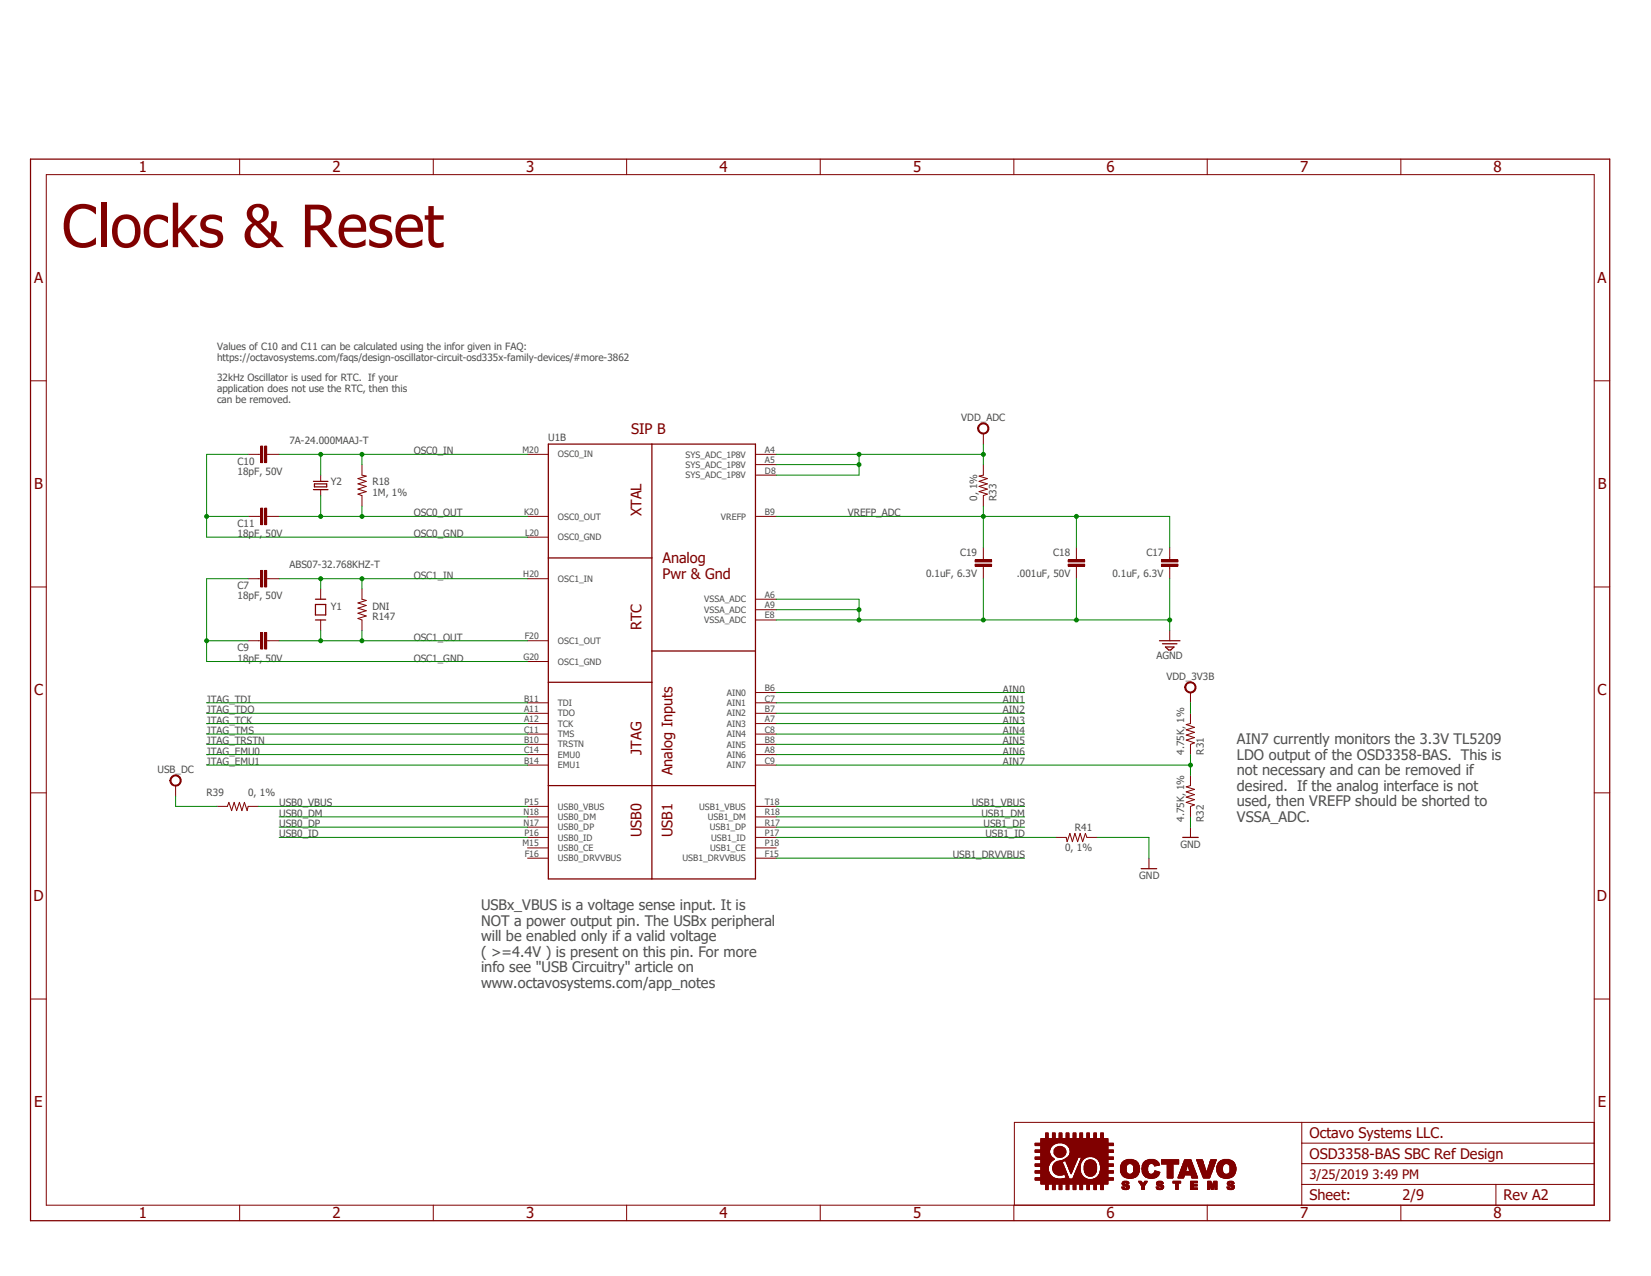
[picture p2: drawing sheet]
<svg xmlns="http://www.w3.org/2000/svg" width="279mm" height="216mm" viewBox="0 0 279 216" stroke-linecap="round" stroke-linejoin="round" font-family="sans-serif">
<g fill="none" stroke="#800000" stroke-width=".17">
<path d="M42 76.9h2.1M44.1 75.5h.3v2.8h-.3zM44.8 75.5h.3v2.8h-.3zM45.1 76.9h2.1M61.3 78.6v1.8l.7 .2-1.4 .4 1.4 .4-1.4 .5 1.4 .4-1.4 .5 1.4 .4-1.4 .4 .7 .3v1.7M166.4 78.6v1.8l-.7 .2 1.4 .4-1.4 .4 1.4 .5-1.4 .4 1.4 .5-1.4 .4 1.4 .4-.7 .3v1.7M42 97.9h2.1M42 87.4h2.1M44.1 96.5h.3v2.8h-.3zM44.1 86h.3v2.8h-.3zM44.8 96.5h.3v2.8h-.3zM44.8 86h.3v2.8h-.3z"/>
<path d="M45.1 97.9h2.1M45.1 87.4h2.1M54.3 80.4v1M54.3 82.8v1.1M61.3 99.7v1.7l.7 .2-1.4 .4 1.4 .4-1.4 .5 1.4 .4-1.4 .5 1.4 .4-1.4 .4 .7 .3v1.8M165 94.7h2.8v.4h-2.8zM165 95.5h2.8v.3h-2.8zM166.4 92.6v2.1M166.4 95.8v2.1M180.8 94.7h2.8v.4h-2.8zM180.8 95.5h2.8v.3h-2.8zM182.2 92.6v2.1"/>
<path d="M182.2 95.8v2.1M196.6 94.7h2.7v.4h-2.7zM196.6 95.5h2.7v.3h-2.7zM198 92.6v2.1M198 95.8v2.1M42 108.4h2.1M44.1 107h.3v2.8h-.3zM44.8 107h.3v2.8h-.3zM45.1 108.4h2.1M198 106.7v1.7M201.5 131.2v1.7l-.8 .2 1.4 .5-1.4 .4 1.4 .5-1.4 .4 1.4 .4-1.4 .5 1.4 .4-.6 .2v1.8M201.5 120.7v1.7l-.8 .2 1.4 .5-1.4 .4 1.4 .4-1.4 .5 1.4 .4-1.4 .4 1.4 .5-.6 .2v1.8"/>
<path d="M201.5 140v1.7"/>
</g>
<path d="M53 81.4h2.5M53 82.8h2.5M53.2 81.9h2.1v.5h-2.1zM196.2 108.4h3.5M196.7 108.9h2.5M197.2 109.5h1.5l-.6 .5h-.3zM200.2 141.7h2.6" fill="none" stroke="#800000" stroke-width=".21"/>
<g fill="none" stroke="#800000" stroke-width=".34">
<path d="M44.3 75.5v2.8M45 75.5v2.8M44.3 86v2.8M44.3 96.5v2.8M45 86v2.8M45 96.5v2.8M165 94.9h2.8M165 95.6h2.8M180.8 94.9h2.8M180.8 95.6h2.8M196.6 94.9h2.7M196.6 95.6h2.7"/>
<path d="M44.3 107v2.8M45 107v2.8"/>
</g>
<path d="M200.8 115.6a.96 .96 0 0 1 1.5 .3 .96 .96 0 0 1-.6 1.3 .96 .96 0 0 1-1.2-.9h.2a.79 .79 0 0 1 1-.8 .79 .79 0 0 1 .3 1.3 .79 .79 0 0 1-1.3-.2v-.3h-.2l.1-.4z" fill-rule="evenodd" fill="#800000"/>
<path d="M200.8 115.6a.96 .96 0 0 1 1.5 .3 .96 .96 0 0 1-.6 1.3 .96 .96 0 0 1-1.2-.9h.2a.79 .79 0 0 1 1-.8 .79 .79 0 0 1 .3 1.3 .79 .79 0 0 1-1.3-.2v-.3h-.2l.1-.4zM201.5 117.2v1.7" fill="none" stroke="#800000" stroke-width=".17"/>
<path d="M165.8 71.8a.96 .96 0 0 1 1.5 .3 .96 .96 0 0 1-.7 1.4 .96 .96 0 0 1-1.2-1h.2a.79 .79 0 0 1 1.1-.8 .79 .79 0 0 1 .3 1.3 .79 .79 0 0 1-1.3-.2l-.1-.3h-.2l.1-.4z" fill-rule="evenodd" fill="#800000"/>
<path d="M165.8 71.8a.96 .96 0 0 1 1.5 .3 .96 .96 0 0 1-.7 1.4 .96 .96 0 0 1-1.2-1h.2a.79 .79 0 0 1 1.1-.8 .79 .79 0 0 1 .3 1.3 .79 .79 0 0 1-1.3-.2l-.1-.3h-.2l.1-.4zM166.4 73.4v1.7M36.7 136.4h1.8l.2-.6 .5 1.4 .4-1.4 .4 1.4 .5-1.4 .4 1.4 .5-1.4 .4 1.4 .2-.8h1.7" fill="none" stroke="#800000" stroke-width=".17"/>
<path d="M29.1 131.4a.96 .96 0 0 1 1.5 .3 .96 .96 0 0 1-.7 1.3 .96 .96 0 0 1-1.2-.9h.2a.79 .79 0 0 1 1-.8 .79 .79 0 0 1 .4 1.2 .79 .79 0 0 1-1.3-.1l-.1-.3h-.2l.1-.4z" fill-rule="evenodd" fill="#800000"/>
<g fill="none" stroke="#800000" stroke-width=".17">
<path d="M7.8 29.5h262v174.4h-262zM40.6 26.9v2.6M73.3 26.9v2.6M106 26.9v2.6M138.8 26.9v2.6M171.6 26.9v2.6M204.3 26.9v2.6M237.1 26.9v2.6M5.2 64.4h2.6M89.3 76.9h3.5M127.8 76.9h3.6M127.8 78.6h3.6"/>
<path d="M269.8 64.4h2.6M5.2 99.3h2.6M54.3 99.7v1.7M89.3 87.4h3.5M89.3 90.9h3.5M89.3 97.9h3.5M127.8 87.4h3.6M127.8 80.4h3.6M269.8 99.3h2.6M54.3 104.9v1.8M89.3 118.9h3.5M89.3 111.9h3.5"/>
<path d="M89.3 108.4h3.5M127.8 117.2h3.6M127.8 118.9h3.6M127.8 101.4h3.6M127.8 103.2h3.6M127.8 104.9h3.6M5.2 134.2h2.6M29.1 131.4a.96 .96 0 0 1 1.5 .3 .96 .96 0 0 1-.7 1.3 .96 .96 0 0 1-1.2-.9h.2a.79 .79 0 0 1 1-.8 .79 .79 0 0 1 .4 1.2 .79 .79 0 0 1-1.3-.1l-.1-.3h-.2l.1-.4zM29.7 132.9v1.8M89.3 120.7h3.5M89.3 122.4h3.5M89.3 124.2h3.5"/>
<path d="M89.3 125.9h3.5M89.3 127.7h3.5M89.3 129.5h3.5M89.3 138.2h3.5M89.3 140h3.5M89.3 136.4h3.5M127.8 120.7h3.6M127.8 122.4h3.6M127.8 124.2h3.6M127.8 125.9h3.6M127.8 127.7h3.6M127.8 129.5h3.6"/>
<path d="M127.8 138.2h3.6M127.8 140h3.6M127.8 136.4h3.6M269.8 134.2h2.6M89.3 141.7h3.5M89.3 143.5h3.5M89.3 145.2h3.5M127.8 141.7h3.6M127.8 143.5h3.6M127.8 145.2h3.6M178.7 141.7h1.7l.2 .7 .5-1.4 .4 1.4 .4-1.4 .5 1.4 .4-1.4 .4 1.4 .5-1.4 .2 .7h1.8M194.4 145.2v1.8"/>
<path d="M5.2 169h2.6M269.8 169h2.6M175.2 193.4h3.8M175.2 199.7h13.2M175.2 199.6h13.2M175.2 199.6h9.2M175.2 199.5h8.9M175.2 199.5h8.8M175.2 199.4h3.8M175.2 199.4h3.4M175.2 199.3h3.4M175.2 199.3h3.2"/>
<path d="M175.2 198.5h2.4M175.2 198.4h2.4M175.2 198.4h2.3M175.2 198.3h2.3M175.2 198.2h2.3M175.2 198.1h2.3M175.2 197.4h2.3M175.2 197.3h2.3M175.2 197.2h2.3M175.2 197.1h2.3M175.2 197h2.4M175.2 196.9h2.4"/>
<path d="M175.2 196.2h3.2M175.2 196.1h3.3M175.2 196.1h3.2M175.2 196h3.2M175.2 196h3.1M175.2 195.9h3M175.2 195.9h2.9M175.2 195.8h2.9M175.2 195.8h2.8M175.2 195.7h2.8M175.2 195h2.4M175.2 194.9h2.4"/>
<path d="M175.2 194.8h2.4M175.2 194.7h2.4M175.2 194.6h2.4M175.2 194.6h2.5M175.2 193.8h2.9M175.2 193.8h3M175.2 193.7h3M175.2 193.7h3.1M175.2 193.6h3.2M175.2 193.5h3.3M175.2 193.5h3.5M175.2 193.5h3.6"/>
<path d="M176.1 196.9h1.5M176.1 200h11.4M176.1 199.9h11.4M176.1 199.8h11.4M176.1 199.7h11.4M176.1 199.2h2.2M176.1 199.2h2.1M176.1 199.1h2M176.1 199.1h1.9M176.1 199h1.9M176.1 199h1.8M176.1 198.9h1.8"/>
<path d="M176.1 198.9h1.7M176.1 198.8h1.7M176.1 198.7h1.6M176.1 198.6h1.6M176.1 198.6h1.5M176.1 198.5h1.5M176.1 198h1.3M176.1 197.9h1.3M176.1 197.8h1.3M176.1 197.7h1.3M176.1 197.6h1.3M176.1 197.5h1.3"/>
<path d="M176.1 197.4h1.3M176.1 196.8h1.6M176.1 196.8h1.7M176.1 196.7h1.7M176.1 196.6h1.7M176.1 196.6h1.8M176.1 196.5h1.9M176.1 196.4h1.9M176.1 196.4h2M176.1 196.3h2.1M176.1 196.3h2.2M176.1 196.2h2.3"/>
<path d="M176.1 195.7h1.9M176.1 195.7h1.8M176.1 195.6h1.8M176.1 195.6h1.7M176.1 195.5h1.7M176.1 195.4h1.7M176.1 195.3h1.6M176.1 195.2h1.6M176.1 195.1h1.6M176.1 195.1h1.5M176.1 195h1.5M176.1 194.5h1.6"/>
<path d="M176.1 194.4h1.6M176.1 194.4h1.7M176.1 194.3h1.7M176.1 194.2h1.7M176.1 194.1h1.7M176.1 194.1h1.8M176.1 194h1.8M176.1 194h1.9M176.1 193.9h1.9M176.1 193.4h3.2M176.1 193.3h11.4M176.1 193.2h11.4"/>
<path d="M176.1 193.1h11.4M176.1 193h11.4M176.1 192.9h11.4M176.1 192.8h11.4M176.1 192.7h11.4M177 192.6h.4M177 192.5h.4M177 192.4h.4M177 192.3h.4M177 192.2h.4M177 192.1h.4M177 192h.4"/>
<path d="M177 191.9h.4M177 191.8h.4M177 191.7h.4M178.1 192.6h.5M178.1 192.5h.5M178.1 192.4h.5M178.1 192.3h.5M178.1 192.2h.5M178.1 192.1h.5M178.1 192h.5M178.1 191.9h.5M178.1 191.8h.5"/>
<path d="M178.1 191.7h.5M178.1 197.8h2.2M178.1 197.7h2.1M178.1 197.6h2.1M178.1 197.5h2M178.2 198h2.1M178.2 197.9h2.1M178.2 197.5h1.9M178.2 197.4h1.9M178.2 197.4h1.8M178.2 198.2h2.2M178.2 198.1h2.2"/>
<path d="M178.2 197.3h1.8M178.2 197.2h1.8M178.3 198.2h2.1M178.3 197.1h1.7M178.3 198.3h2.1M178.3 197h1.6M178.4 198.4h2.1M178.4 197h1.5M178.4 196.9h1.5M178.4 198.5h2.1M178.4 195.2h1.9M178.4 195.1h2"/>
<path d="M178.4 195h2M178.4 194.9h2M178.4 194.8h2M178.4 194.7h2M178.4 194.6h1.9M178.4 194.5h1.9M178.4 196.8h1.4M178.4 195.3h1.9M178.5 198.5h2.1M178.5 196.8h1.3M178.5 194.4h1.8M178.5 198.6h2.1"/>
<path d="M178.5 195.4h1.8M178.5 194.4h1.7M178.6 195.5h1.6M178.6 194.3h1.6M178.6 198.6h1.5M178.6 196.7h1.2M178.6 195.5h1.5M178.6 194.3h1.5M178.6 198.7h1.5M178.6 196.6h1.2M178.6 194.2h1.5M178.7 195.6h1.3"/>
<path d="M178.7 194.2h1.3M178.7 198.7h1.3M178.7 196.6h1M178.8 195.7h1.2M178.8 194.1h1.2M178.8 198.8h1.2M178.8 196.6h1M178.8 195.7h1.1M178.9 198.8h1M178.9 195.7h.9M178.9 194.1h1M178.9 196.5h1"/>
<path d="M178.9 194.1h.9M179 196.5h1M179 195.8h.7M179 194h.7M179.1 198.8h.5M179.2 194h.4M179.2 196.4h.9M179.2 195.8h.3M179.2 192.6h.5M179.2 192.5h.5M179.2 192.4h.5M179.2 192.3h.5"/>
<path d="M179.2 192.2h.5M179.2 192.1h.5M179.2 192h.5M179.2 191.9h.5M179.2 191.8h.5M179.2 191.7h.5M179.4 196.4h2.8M179.4 193.4h8.1M179.7 199.4h1.2M179.7 196.3h2.5M179.8 193.4h8.6M179.8 196.3h2.4"/>
<path d="M179.9 196.3h2.4M179.9 193.5h8.5M180 196.2h2.3M180 193.5h8.4M180.1 199.4h.8M180.1 196.2h2.2M180.2 198.6h.4M180.2 199.3h.6M180.2 198.7h.4M180.2 196.1h2.1M180.3 198.9h.4M180.3 198.8h.3"/>
<path d="M180.3 196.1h2M180.3 193.5h8.1M180.3 199.3h.5M180.3 199h.5M180.3 199h.4M180.3 196h2M180.3 193.6h8.1M180.3 199.1h.5M180.3 196.4h1.9M180.4 199.3h.4M180.4 199.2h.4M180.4 199.1h.4"/>
<path d="M180.4 196.5h1.8M180.4 196h2M180.4 193.6h8M180.4 196.7h1.7M180.4 196.6h1.7M180.4 193.7h8M180.4 192.6h.5M180.4 192.5h.5M180.4 192.4h.5M180.4 192.3h.5M180.4 192.2h.5M180.4 192.1h.5"/>
<path d="M180.4 192h.5M180.4 191.9h.5M180.4 191.8h.5M180.4 191.7h.5M180.5 196.8h1.6M180.5 196.7h1.6M180.5 193.7h8M180.5 196.8h1.5M180.5 195.9h1.9M180.6 196.9h1.4M180.6 197h1.3M180.6 195.9h1.8"/>
<path d="M180.6 193.8h7.9M180.6 197.2h1.3M180.6 197.1h1.3M180.6 195.8h1.9M180.6 195.8h3.3M180.6 193.8h7.8M180.7 197.3h1.2M180.7 197.2h1.2M180.7 193.9h6.8M180.7 197.4h1.1M180.7 197.3h1.1M180.7 195.7h3.5"/>
<path d="M180.8 197.4h.9M180.8 197.6h.9M180.8 197.5h.9M180.8 195.7h6.7M180.8 194h6.7M180.8 197.7h.9M180.8 195.6h6.7M180.8 194.1h6.7M180.9 197.8h.8M180.9 195.6h6.6M180.9 195.5h6.6M180.9 194.1h6.6"/>
<path d="M180.9 197.9h.7M180.9 197.8h.7M180.9 194.2h6.6M181 198h.5M181 198h.6M181 195.5h6.5M181 194.3h6.5M181 194.2h6.5M181 195.4h6.5M181 195.3h6.5M181 194.4h6.5M181.1 198.2h.4"/>
<path d="M181.1 198.1h.4M181.1 195.3h6.4M181.1 195.2h6.4M181.1 195.1h6.4M181.1 194.6h7.3M181.1 194.5h6.4M181.1 194.4h6.4M181.1 198.3h.3M181.1 198.2h.3M181.1 195h6.4M181.1 195h7.3M181.1 194.9h7.3"/>
<path d="M181.1 194.8h7.3M181.1 194.7h7.3M181.1 198.4h.3M181.2 198.5h.1M181.2 198.6h.1M181.5 199.4h2.4M181.6 199.4h2.1M181.6 199.3h2.1M181.6 199.3h2M181.6 192.6h.5M181.6 192.5h.5M181.6 192.4h.5"/>
<path d="M181.6 192.3h.5M181.6 192.2h.5M181.6 192.1h.5M181.6 192h.5M181.6 191.9h.5M181.6 191.8h.5M181.6 191.7h.5M181.7 199.2h1.8M181.7 199.2h1.7M181.7 199.1h1.6M181.7 199h1.6M181.7 199h1.5"/>
<path d="M181.7 198.9h1.5M181.8 198.9h1.3M181.8 198.8h1.3M181.8 198.8h1.2M181.9 198.7h1.1M181.9 198.6h1.1M181.9 198.5h1.1M181.9 198.5h1M181.9 198.4h1M182 198.4h.9M182 198.3h.9M182 198.2h.9"/>
<path d="M182.1 198.2h.8M182.1 198.2h.7M182.1 198.1h.7M182.1 198h.7M182.2 198h.6M182.2 197.9h.6M182.2 197.8h.6M182.3 197.7h.5M182.3 197.6h.5M182.3 197.5h.5M182.4 197.4h.4M182.5 197.3h.3"/>
<path d="M182.5 197.2h.3M182.5 197.1h.3M182.5 197.1h.4M182.5 197h.4M182.6 196.9h.3M182.6 196.8h.3M182.7 196.8h.2M182.7 196.7h.3M182.7 196.6h.3M182.8 196.5h.3M182.8 192.6h.4M182.8 192.5h.4"/>
<path d="M182.8 192.4h.4M182.8 192.3h.4M182.8 192.2h.4M182.8 192.1h.4M182.8 192h.4M182.8 191.9h.4M182.8 191.8h.4M182.8 191.7h.4M182.8 196.4h.3M182.8 196.3h.4M182.9 196.3h.3M182.9 196.3h.4"/>
<path d="M182.9 196.2h.4M182.9 196.1h.5M183 196h.5M183 196h.6M183 195.9h.7M183 195.8h.9M183.5 198h2M183.5 197.9h2.1M183.5 197.8h2.1M183.5 197.7h2.1M183.5 197.6h2.1M183.5 197.5h2.1"/>
<path d="M183.5 197.4h2.1M183.5 197.3h2M183.5 197.2h2M183.5 198.3h2M183.5 198.2h2M183.5 198.1h2M183.5 197.1h2M183.5 197h2M183.6 196.9h1.9M183.6 198.4h1.9M183.6 198.3h1.9M183.6 196.8h1.9"/>
<path d="M183.6 196.8h1.8M183.6 198.5h1.8M183.7 198.6h1.6M183.7 198.5h1.7M183.7 196.7h1.7M183.7 196.7h1.6M183.7 196.6h1.6M183.7 198.7h1.6M183.8 198.7h1.5M183.8 196.6h1.5M183.8 198.8h1.4M183.8 196.5h1.4"/>
<path d="M183.9 198.8h1.3M183.9 196.5h1.3M183.9 198.8h1.2M183.9 196.4h1.2M183.9 192.6h.5M183.9 192.5h.5M183.9 192.4h.5M183.9 192.3h.5M183.9 192.2h.5M183.9 192.1h.5M183.9 192h.5M183.9 191.9h.5"/>
<path d="M183.9 191.8h.5M183.9 191.7h.5M184 198.9h1.1M184.1 198.9h.9M184.1 196.3h.9M184.1 199h.8M184.1 196.3h.8M184.2 199h.7M184.2 196.3h.6M184.4 196.2h.2M184.6 199.6h3.8M184.9 195.7h3.5"/>
<path d="M184.9 199.5h3.5M185 199.5h3.4M185.1 199.4h3.3M185.1 195.8h3.3M185.1 192.6h.4M185.1 192.5h.4M185.1 192.4h.4M185.1 192.3h.4M185.1 192.2h.4M185.1 192.1h.4M185.1 192h.4M185.1 191.9h.4"/>
<path d="M185.1 191.8h.4M185.1 191.7h.4M185.2 195.8h3.2M185.3 195.9h3.1M185.3 199.4h3.1M185.4 199.3h3M185.4 196h3M185.5 199.3h2.9M185.5 199.2h2M185.5 196h2.9M185.6 199.2h1.9M185.6 196.1h2.8"/>
<path d="M185.7 199.1h1.8M185.7 196.1h2.7M185.7 196.2h2.7M185.8 199.1h1.7M185.8 199h1.7M185.8 196.2h1.7M185.8 196.3h1.7M185.9 198.9h1.6M185.9 196.4h1.6M185.9 196.3h1.6M185.9 198.8h1.6M185.9 196.5h1.6"/>
<path d="M186 198.8h1.5M186 196.5h1.5M186 198.7h1.5M186 196.6h1.5M186.1 198.6h1.4M186.1 196.7h1.4M186.1 196.6h1.4M186.1 198.5h1.4M186.1 198.5h2.3M186.1 196.8h1.4M186.1 196.9h1.4M186.1 198.4h2.3"/>
<path d="M186.1 198.3h2.3M186.1 198.2h2.3M186.1 197h2.3M186.1 196.9h2.3M186.2 198.2h2.2M186.2 198.1h2.2M186.2 197.2h2.2M186.2 197.1h2.2M186.2 197h2.2M186.2 198h1.3M186.2 197.9h1.3M186.2 197.8h1.3"/>
<path d="M186.2 197.7h1.3M186.2 197.6h1.3M186.2 197.5h1.3M186.2 197.4h1.3M186.2 197.4h2.2M186.2 197.3h2.2M186.3 192.6h.4M186.3 192.5h.4M186.3 192.4h.4M186.3 192.3h.4M186.3 192.2h.4M186.3 192.1h.4"/>
<path d="M186.3 192h.4M186.3 191.9h.4M186.3 191.8h.4M186.3 191.7h.4M189.6 198.2h1M189.6 198.1h1M189.6 198h1M189.6 197.9h1M189.6 197.8h1M189.6 197.7h1M189.6 197.6h1M189.6 197.5h1"/>
<path d="M189.6 197.4h1M189.7 198.4h1M189.7 198.3h.9M189.7 198.2h.9M189.7 197.3h.9M189.7 197.2h.9M189.7 197.2h1M189.7 198.5h1.1M189.7 197.1h1M189.7 197.1h1.1M189.7 197h1.1M189.7 197h1.2"/>
<path d="M189.8 198.6h1.2M189.8 198.6h1.1M189.8 196.9h1.2M189.8 196.9h1.4M189.8 198.8h2.8M189.8 198.7h2.8M189.8 198.7h2.9M189.8 196.8h2.9M189.8 196.8h2.8M189.9 198.8h2.7M189.9 196.8h2.7M189.9 198.8h2.6"/>
<path d="M189.9 196.7h2.6M189.9 198.9h2.6M190 198.9h2.4M190 196.6h2.4M190 200h1M190 199.9h.9M190 199h2.4M190.1 199.9h.7M190.1 199.1h2.2M190.1 196.5h2.2M190.2 199.1h2.1M190.2 196.5h2.1"/>
<path d="M190.2 199.9h.6M190.2 199.1h2M190.2 196.4h2.1M190.2 199.2h2M190.2 196.4h2M190.3 199.2h1.8M190.4 196.3h1.7M190.5 199.3h1.5M190.5 196.3h1.5M190.5 196.3h1.4M190.6 199.3h1.3M190.7 196.2h1.1"/>
<path d="M190.7 199.3h1.1M190.8 196.2h.8M190.9 199.4h.7M191.2 196.9h1.5M191.4 198.6h1.3M191.4 196.9h1.3M191.5 198.6h1.2M191.5 197h1.2M191.6 198.5h1.1M191.6 197.1h1.1M191.6 197h1.1M191.7 198.5h1"/>
<path d="M191.7 197.1h1M191.7 198.4h1M191.8 198.4h.9M191.8 197.2h1M191.8 198.3h1M191.8 198.2h1M191.8 197.3h1M191.9 198.2h.9M191.9 198.1h.9M191.9 198h.9M191.9 197.9h.9M191.9 197.8h.9"/>
<path d="M191.9 197.8h1M191.9 197.7h1M191.9 197.7h.9M191.9 197.6h.9M191.9 197.5h.9M191.9 197.4h.9M192.7 199.9h.5M192.7 199.9h.4M192.7 200h.5M193.3 198h.9M193.3 197.9h.9M193.3 197.8h.9"/>
<path d="M193.3 197.7h.9M193.3 197.6h.9M193.3 198.4h1M193.3 198.3h1M193.3 198.2h1M193.3 198.1h.9M193.3 197.5h.9M193.3 197.4h1M193.3 197.3h1M193.3 197.2h1M193.3 198.5h1.1M193.3 197.1h1.1"/>
<path d="M193.4 198.5h1M193.4 197h1M193.4 197h1.1M193.4 198.6h1.1M193.4 196.9h1.2M193.5 196.9h1.2M193.5 198.8h2.6M193.5 198.7h2.6M193.5 198.6h1.1M193.5 196.8h2.6M193.5 196.7h2.5M193.6 198.9h2.4"/>
<path d="M193.6 196.6h2.4M193.7 200h.4M193.7 199.9h.4M193.7 199.9h.5M193.7 199h2.3M193.7 196.6h2.2M193.7 196.5h2.2M193.8 199.1h2.1M193.8 196.5h2M193.8 199.1h2M193.8 196.4h2M193.9 199.2h1.8"/>
<path d="M193.9 196.4h1.8M194 196.3h1.7M194.1 199.3h1.5M194.1 196.3h1.5M194.2 199.3h1.3M194.2 196.3h1.3M194.3 199.3h1.1M194.3 196.2h1.1M194.5 196.2h.7M194.5 199.4h.7M194.9 196.9h1.2M195 198.6h1.2"/>
<path d="M195.1 198.6h1.1M195.1 196.9h1.1M195.2 197h1M195.2 198.5h1M195.2 198.5h1.1M195.3 198.5h1M195.3 197.1h.9M195.3 198.4h1M195.3 197.2h.8M195.3 197.1h1M195.4 198.3h.9M195.4 198.3h.8"/>
<path d="M195.4 198.2h.7M195.4 197.3h.2M195.4 197.2h.3M195.4 198.2h.6M195.4 198.2h.3M195.4 197.3h.1M195.5 198.1h.1M195.5 198v.1M195.8 200h.9M195.9 199.9h.8M195.9 199.9h.7M196 199.9h.6"/>
<path d="M196.6 196.9h2.9M196.6 197h2.9M196.6 196.8h2.9M196.6 196.7h2.9M196.6 196.6h2.9M196.6 196.5h2.9M196.6 196.4h2.9M196.6 196.3h2.9M196.6 196.2h2.9M197.5 199.3h1M197.5 199.2h1M197.5 199.1h1"/>
<path d="M197.5 199h1M197.5 198.9h1M197.5 198.8h1M197.5 198.7h1M197.5 198.6h1M197.5 198.5h1M197.5 198.4h1M197.5 198.3h1M197.5 198.2h1M197.5 198.1h1M197.5 198h1M197.5 197.9h1"/>
<path d="M197.5 197.8h1M197.5 197.7h1M197.5 197.6h1M197.5 197.5h1M197.5 197.4h1M197.5 197.3h1M197.5 197.2h1M197.5 197.1h1M197.5 197h1M197.6 199.3h.9M198.5 200h1.3M198.5 199.9h1.3"/>
<path d="M199.3 199.3h1M199.3 199.2h1M199.4 199.2h1M199.4 199.1h1M199.4 199h1M199.5 198.9h.9M199.5 198.8h.9M199.5 198.8h3M199.6 198.8h2.9M199.6 198.7h2.8M199.6 198.6h2.8M199.6 198.5h2.8"/>
<path d="M199.6 198.4h2.8M199.7 198.4h2.7M199.7 198.3h2.6M199.7 198.2h2.6M199.8 198.2h.9M199.8 198.1h.9M199.8 198h.9M199.9 197.9h.8M199.9 197.8h.8M199.9 197.8h.9M199.9 197.7h.9M200 197.6h.8"/>
<path d="M200 197.5h.8M200 197.4h.9M200.1 197.4h.8M200.1 197.3h.8M200.1 197.2h.8M200.1 197.2h.9M200.2 197.1h.8M200.2 197.1h1.6M200.2 196.9h1.6M200.2 197h1.6M200.2 196.8h1.6M200.3 196.8h1.5"/>
<path d="M200.3 196.7h1.4M200.3 196.6h1.4M200.4 196.6h1.3M200.4 196.5h1.2M200.4 196.4h1.2M200.4 196.3h1.2M200.4 196.3h1.1M200.5 196.2h1M201 197.1h.9M201 197.2h.9M201.1 197.4h.9M201.1 197.3h.8"/>
<path d="M201.2 197.6h.8M201.2 197.5h.8M201.2 197.8h.9M201.2 197.7h.9M201.2 197.6h.9M201.3 198h.9M201.3 197.9h.9M201.3 197.9h.8M201.3 197.8h.8M201.3 198.2h.9M201.3 198.1h.9M201.5 200h1.1"/>
<path d="M201.5 199.9h1.1M201.5 198.8h1M201.6 199h1M201.6 198.9h1M201.6 198.9h.9M201.6 199.2h1M201.6 199.1h1M201.7 199.3h1M201.7 199.3h.9M202.5 196.3h1M202.5 196.2h1M202.5 196.4h1"/>
<path d="M202.6 196.5h1M202.6 196.4h.9M202.6 196.6h1M202.6 196.8h1.1M202.6 196.7h1.1M202.6 196.7h1M202.7 196.8h1M202.7 196.9h1M202.8 197h1M202.8 197h.9M202.8 197.1h1M202.9 197.3h.9"/>
<path d="M202.9 197.2h.9M202.9 197.4h1M202.9 197.4h.9M202.9 197.5h1M203 197.6h.9M203 197.5h.9M203 197.7h.9M203.1 197.9h.9M203.1 197.8h.9M203.1 197.7h.9M203.1 198h.9M203.2 198h.9"/>
<path d="M203.2 198.2h.9M203.2 198.1h.9M203.2 198.3h.9M203.3 198.4h.9M203.3 198.4h.8M203.3 198.5h1.7M203.4 198.6h1.6M203.4 198.5h1.6M203.4 198.7h1.5M203.4 198.6h1.5M203.5 198.9h1.4M203.5 198.8h1.4"/>
<path d="M203.5 199h1.4M203.5 199.1h1.3M203.6 199.2h1.2M203.6 199.1h1.2M203.6 199.3h1.1M203.7 199.3h1M204.2 198.4h.9M204.3 198.3h.8M204.3 198.2h.8M204.3 198.1h.8M204.3 198h.9M204.3 200h.7"/>
<path d="M204.3 199.9h.6M204.3 197.9h.9M204.4 199.9h.5M204.4 197.9h.9M204.4 197.8h.9M204.4 197.7h.9M204.5 197.7h.8M204.5 197.6h.8M204.5 197.6h.9M204.5 197.5h.9M204.5 197.4h.9M204.6 197.3h.9"/>
<path d="M204.6 197.2h.9M204.6 197.1h.9M204.6 197h.9M204.6 197h1M204.7 196.9h.9M204.7 196.8h.9M204.7 196.8h1M204.7 196.7h1M204.7 196.6h1M204.8 196.6h.9M204.8 196.5h.9M204.8 196.4h1"/>
<path d="M204.9 196.4h.9M204.9 196.3h.9M204.9 196.3h1M204.9 196.2h1M205.4 200h.6M205.4 199.9h.6M205.9 198.2h1M205.9 198.1h1M205.9 198h1M205.9 197.9h1M205.9 197.8h1M205.9 197.7h1"/>
<path d="M205.9 197.6h1M205.9 197.5h1M205.9 197.4h1M206 198.3h1M206 198.3h.9M206 198.2h.9M206 197.4h.9M206 197.3h.9M206 197.2h1M206 198.4h1M206 197.1h1M206 198.5h1.1"/>
<path d="M206 197.1h1.1M206 197h1.1M206.1 198.6h1.1M206.1 197h1.1M206.1 196.9h1.4M206.1 198.7h2.9M206.1 198.6h1.2M206.1 196.9h1.2M206.1 196.8h2.9M206.1 196.8h2.8M206.2 198.8h2.7M206.2 196.8h2.7"/>
<path d="M206.2 198.8h2.6M206.2 196.7h2.6M206.3 198.9h2.4M206.3 198.9h2.5M206.3 196.6h2.5M206.3 199h2.4M206.3 196.6h2.4M206.4 199.1h2.2M206.4 196.5h2.3M206.5 199.1h2M206.5 199.1h2.1M206.5 196.5h2.1"/>
<path d="M206.5 196.4h2M206.6 199.2h1.9M206.6 199.2h1.8M206.7 196.3h1.7M206.8 196.3h1.5M206.8 199.3h1.5M206.9 196.3h1.3M206.9 199.3h1.3M207 196.2h1.1M207 199.3h1.1M207.1 196.2h.8M207.2 199.4h.7"/>
<path d="M207.6 196.9h1.4M207.7 198.6h1.3M207.7 196.9h1.3M207.8 200h.9M207.9 199.9h.8M207.9 198.6h1.1M207.9 197h1.1M207.9 199.9h.7M207.9 198.5h1.1M208 198.5h1M208 197.1h1M208 199.9h.5"/>
<path d="M208 198.4h1.1M208.1 197.2h1M208.1 198.4h1M208.1 198.3h1M208.1 197.3h1M208.2 198.2h.9M208.2 198.1h.9M208.2 198h.9M208.2 198h1M208.2 197.9h1M208.2 197.8h1M208.2 197.7h1"/>
<path d="M208.2 197.6h1M208.2 197.5h1M208.2 197.5h.9M208.2 197.4h.9M208.2 197.3h.9M220.3 189.9v14M220.3 196.9h49.5M220.3 193.4h49.5M269.8 189.9h-98.1v14M40.6 203.9v2.6M73.3 203.9v2.6M106 203.9v2.6"/>
<path d="M138.8 203.9v2.6M171.6 203.9v2.6M176.1 200.4h11.4M176.1 200.3h11.4M176.1 200.2h11.4M176.1 200.1h11.4M177 200.4h.4M177 201.3h.4M177 201.2h.4M177 201.1h.4M177 201h.4M177 200.9h.4"/>
<path d="M177 200.8h.4M177 200.7h.4M177 200.6h.4M177 200.5h.4M178.1 200.4h.5M178.1 201.3h.5M178.1 201.2h.5M178.1 201.1h.5M178.1 201h.5M178.1 200.9h.5M178.1 200.8h.5M178.1 200.7h.5"/>
<path d="M178.1 200.6h.5M178.1 200.5h.5M179.2 200.4h.5M179.2 201.3h.5M179.2 201.2h.5M179.2 201.1h.5M179.2 201h.5M179.2 200.9h.5M179.2 200.8h.5M179.2 200.7h.5M179.2 200.6h.5M179.2 200.5h.5"/>
<path d="M180.4 200.4h.5M180.4 201.3h.5M180.4 201.2h.5M180.4 201.1h.5M180.4 201h.5M180.4 200.9h.5M180.4 200.8h.5M180.4 200.7h.5M180.4 200.6h.5M180.4 200.5h.5M181.6 200.4h.5M181.6 201.3h.5"/>
<path d="M181.6 201.2h.5M181.6 201.1h.5M181.6 201h.5M181.6 200.9h.5M181.6 200.8h.5M181.6 200.7h.5M181.6 200.6h.5M181.6 200.5h.5M182.8 200.4h.4M182.8 201.3h.4M182.8 201.2h.4M182.8 201.1h.4"/>
<path d="M182.8 201h.4M182.8 200.9h.4M182.8 200.8h.4M182.8 200.7h.4M182.8 200.6h.4M182.8 200.5h.4M183.9 200.4h.5M183.9 201.3h.5M183.9 201.2h.5M183.9 201.1h.5M183.9 201h.5M183.9 200.9h.5"/>
<path d="M183.9 200.8h.5M183.9 200.7h.5M183.9 200.6h.5M183.9 200.5h.5M185.1 200.4h.4M185.1 201.3h.4M185.1 201.2h.4M185.1 201.1h.4M185.1 201h.4M185.1 200.9h.4M185.1 200.8h.4M185.1 200.7h.4"/>
<path d="M185.1 200.6h.4M185.1 200.5h.4M186.3 200.4h.4M186.3 201.3h.4M186.3 201.2h.4M186.3 201.1h.4M186.3 201h.4M186.3 200.9h.4M186.3 200.8h.4M186.3 200.7h.4M186.3 200.6h.4M186.3 200.5h.4"/>
<path d="M189.8 200.9h.5M189.8 200.9h.4M189.8 200.8h.4M189.9 201h1.2M189.9 201h.4M189.9 200.3h.4M189.9 200.2h.4M189.9 200.4h.8M189.9 201.1h1.2M189.9 200.4h.7M189.9 200.3h.5M189.9 200.1h.5"/>
<path d="M189.9 200.4h1M189.9 200.1h1.2M189.9 200h1.1M190 201.2h1M190 200.5h1M190 201.3h.9M190 200.6h1.1M190.1 200.6h1M190.2 200.7h.9M190.3 201.3h.4M190.4 200.7h.7M190.5 200.1h.6"/>
<path d="M190.6 200.7h.5M190.6 201h.5M190.6 200.8h.5M190.6 200.2h.5M190.7 201h.4M190.7 200.8h.4M190.7 200.9h.4M192.7 200h.6M192.8 200.1h.5M192.9 200.2h.5M192.9 200.2h.4M192.9 200.3h.5"/>
<path d="M193 200.3h.4M193 200.4h.8M193 200.4h.9M193.1 200.5h.7M193.1 200.6h.6M193.2 200.7h.5M193.2 201.3h.5M193.2 201.2h.5M193.2 201.1h.5M193.2 201h.5M193.2 200.9h.5M193.2 200.8h.5"/>
<path d="M193.5 200.3h.4M193.5 200.2h.5M193.6 200.1h.5M193.6 200h.5M195.6 200.8h.4M195.7 201h.4M195.7 200.9h.4M195.7 200.4h.8M195.7 201.1h1.1M195.7 201h1.2M195.7 200.4h1M195.7 200.4h.6"/>
<path d="M195.7 200.3h.5M195.7 200.3h.4M195.7 200.2h.4M195.7 200.1h.5M195.7 200.1h1.1M195.7 201.2h1.1M195.7 200.5h1M195.7 200h1.1M195.8 201.2h.9M195.8 200.5h1M195.9 201.3h.8M195.9 200.6h.9"/>
<path d="M196 200.7h.9M196.1 201.3h.4M196.2 200.7h.7M196.3 200.7h.6M196.3 200.1h.5M196.4 200.2h.4M196.4 200.8h.5M196.5 201h.4M196.5 200.8h.4M196.5 200.2h.4M196.5 200.9h.4M198.5 200.2h1.3"/>
<path d="M198.5 200.1h1.3M198.9 200.2h.5M199 200.4h.4M199 201.3h.4M199 201.2h.4M199 201.1h.4M199 201h.4M199 200.9h.4M199 200.8h.4M199 200.7h.4M199 200.6h.4M199 200.5h.4"/>
<path d="M199 200.3h.4M201.5 200.4h.4M201.5 201.3h1.1M201.5 201.2h1.1M201.5 201.1h1.1M201.5 201h1.1M201.5 201h.4M201.5 200.9h.4M201.5 200.8h.4M201.5 200.7h.4M201.5 200.7h1.1M201.5 200.6h1.1"/>
<path d="M201.5 200.5h1.1M201.5 200.4h1.1M201.5 200.3h.4M201.5 200.2h.4M201.5 200.2h1.1M201.5 200.1h1.1M204.3 203.9v2.6M204.3 200.4h.4M204.3 201.3h.4M204.3 201.2h.4M204.3 201.1h.4M204.3 201h.4"/>
<path d="M204.3 200.9h.4M204.3 200.8h.4M204.3 200.7h.4M204.3 200.6h.4M204.3 200.5h.4M204.3 200.3h.4M204.3 200.3h.8M204.3 200.2h.8M204.3 200.2h.7M204.3 200.1h.7M204.8 200.4h.3M204.8 200.3h.3"/>
<path d="M204.8 200.6h.3M204.8 200.5h.3M204.9 200.7h.6M204.9 200.7h.2M204.9 200.6h.2M204.9 201h.5M204.9 200.9h.5M204.9 200.8h.5M204.9 200.8h.6M204.9 201.1h.5M205 201.3h.3M205 201.2h.4"/>
<path d="M205.2 200.7h.3M205.2 200.6h.3M205.2 200.5h.3M205.2 200.4h.3M205.3 200.4h.2M205.3 200.4h.3M205.3 200.3h.3M205.3 200.2h.7M205.3 200.1h.7M205.3 200h.7M205.6 200.4h.4M205.6 201.3h.4"/>
<path d="M205.6 201.2h.4M205.6 201.1h.4M205.6 201h.4M205.6 200.9h.4M205.6 200.8h.4M205.6 200.7h.4M205.6 200.6h.4M205.6 200.5h.4M205.6 200.3h.4M207.6 200.8h.4M207.6 201h.6M207.6 201h.5"/>
<path d="M207.6 200.9h.5M207.7 201h1.2M207.7 200.4h.7M207.7 200.3h.5M207.7 200.2h.4M207.7 200.4h.8M207.7 201.2h1M207.7 201.1h1.1M207.7 200.5h1M207.7 200.4h1M207.7 200.1h.5M207.7 200.1h1.1"/>
<path d="M207.7 200h1.1M207.8 201.2h.9M207.8 200.5h1M207.9 201.3h.8M207.9 200.6h.9M208 200.7h.9M208.1 201.3h.4M208.2 200.7h.7M208.3 200.1h.5M208.4 200.7h.5M208.4 200.2h.4M208.4 200.8h.5"/>
<path d="M208.4 201h.5M208.4 200.2h.5M208.5 201h.4M208.5 200.9h.4M220.3 200.4h49.5M237.1 203.9v2.6M253.2 200.4v3.5"/>
</g>
<path d="M5.2 26.9h267.2v179.6h-267.2zM92.8 75.1h35v73.6h-35zM110.3 75.1v73.6M92.8 94.4h17.5M53.4 101.4h1.7M53.4 104.9h1.7M53.4 102.3h1.7v1.8h-1.7zM92.8 115.4h17.5M110.3 110.2h17.5M92.8 132.9h35M193.1 147h2.6" fill="none" stroke="#800000" stroke-width=".21"/>
<path d="M47.2 97.9h14.1M54.3 97.9v1.8M201.5 118.9v1.8M29.7 134.7v1.7h7M201.5 138.2v1.8M185.7 141.7h8.7v3.5" fill="none" stroke="#008000" stroke-width=".17"/>
<circle cx="54.3" cy="97.9" r=".33" fill="#008000"/>
<g fill="none" stroke="#008000" stroke-width=".17">
<path d="M89.3 97.9h-28v1.8"/>
<circle cx="54.3" cy="97.9" r=".33"/>
</g>
<circle cx="61.3" cy="97.9" r=".33" fill="#008000"/>
<g fill="none" stroke="#008000" stroke-width=".17">
<path d="M61.3 106.7v1.7h28"/>
<circle cx="61.3" cy="97.9" r=".33"/>
</g>
<circle cx="61.3" cy="108.4" r=".33" fill="#008000"/>
<g fill="none" stroke="#008000" stroke-width=".17">
<path d="M47.2 108.4h7.1"/>
<circle cx="61.3" cy="108.4" r=".33"/>
</g>
<circle cx="54.3" cy="108.4" r=".33" fill="#008000"/>
<g fill="none" stroke="#008000" stroke-width=".17">
<path d="M42 97.9h-7v14h54.3M35 108.4h7M54.3 106.7v1.7h7"/>
<circle cx="54.3" cy="108.4" r=".33"/>
</g>
<circle cx="35" cy="108.4" r=".33" fill="#008000"/>
<g fill="none" stroke="#008000" stroke-width=".17">
<path d="M47.2 76.9h42.1M54.3 76.9v3.5M61.3 76.9v1.7"/>
<circle cx="35" cy="108.4" r=".33"/>
</g>
<circle cx="61.3" cy="76.9" r=".33" fill="#008000"/>
<circle cx="61.3" cy="76.9" r=".33" fill="none" stroke="#008000" stroke-width=".17"/>
<circle cx="54.3" cy="76.9" r=".33" fill="#008000"/>
<g fill="none" stroke="#008000" stroke-width=".17">
<path d="M42 76.9h-7v14h54.3M35 87.4h7"/>
<circle cx="54.3" cy="76.9" r=".33"/>
</g>
<circle cx="35" cy="87.4" r=".33" fill="#008000"/>
<g fill="none" stroke="#008000" stroke-width=".17">
<path d="M47.2 87.4h42.1M54.3 83.9v3.5M61.3 85.6v1.8"/>
<circle cx="35" cy="87.4" r=".33"/>
</g>
<circle cx="54.3" cy="87.4" r=".33" fill="#008000"/>
<circle cx="54.3" cy="87.4" r=".33" fill="none" stroke="#008000" stroke-width=".17"/>
<circle cx="61.3" cy="87.4" r=".33" fill="#008000"/>
<g fill="none" stroke="#008000" stroke-width=".17">
<path d="M35 118.9h54.3M131.4 118.9h42M131.4 117.2h42M35 129.5h54.3M35 127.7h54.3M35 120.7h54.3M35 122.4h54.3M35 124.2h54.3M35 125.9h54.3M131.4 129.5h70.1M131.4 127.7h42M131.4 120.7h42"/>
<path d="M131.4 122.4h42M131.4 124.2h42M131.4 125.9h42M201.5 127.7v3.5"/>
<circle cx="61.3" cy="87.4" r=".33"/>
</g>
<circle cx="201.5" cy="129.5" r=".33" fill="#008000"/>
<g fill="none" stroke="#008000" stroke-width=".17">
<path d="M131.4 87.4h66.6v5.2M166.4 85.6v7M182.2 87.4v5.2"/>
<circle cx="201.5" cy="129.5" r=".33"/>
</g>
<circle cx="166.4" cy="87.4" r=".33" fill="#008000"/>
<circle cx="166.4" cy="87.4" r=".33" fill="none" stroke="#008000" stroke-width=".17"/>
<circle cx="182.2" cy="87.4" r=".33" fill="#008000"/>
<g fill="none" stroke="#008000" stroke-width=".17">
<path d="M145.4 101.4v3.5h21"/>
<circle cx="182.2" cy="87.4" r=".33"/>
</g>
<circle cx="145.4" cy="104.9" r=".33" fill="#008000"/>
<circle cx="145.4" cy="104.9" r=".33" fill="none" stroke="#008000" stroke-width=".17"/>
<circle cx="145.4" cy="103.2" r=".33" fill="#008000"/>
<g fill="none" stroke="#008000" stroke-width=".17">
<path d="M166.4 97.9v7"/>
<circle cx="145.4" cy="103.2" r=".33"/>
</g>
<circle cx="166.4" cy="104.9" r=".33" fill="#008000"/>
<g fill="none" stroke="#008000" stroke-width=".17">
<path d="M182.2 97.9v7h15.8M198 97.9v8.8"/>
<circle cx="166.4" cy="104.9" r=".33"/>
</g>
<circle cx="198" cy="104.9" r=".33" fill="#008000"/>
<g fill="none" stroke="#008000" stroke-width=".17">
<path d="M166.4 104.9h15.8"/>
<circle cx="198" cy="104.9" r=".33"/>
</g>
<circle cx="182.2" cy="104.9" r=".33" fill="#008000"/>
<g fill="none" stroke="#008000" stroke-width=".17">
<path d="M145.4 78.6v1.8M166.4 75.1v1.8h-21M131.4 101.4h14M131.4 103.2h14M131.4 104.9h14"/>
<circle cx="182.2" cy="104.9" r=".33"/>
</g>
<circle cx="145.4" cy="76.9" r=".33" fill="#008000"/>
<g fill="none" stroke="#008000" stroke-width=".17">
<path d="M145.4 76.9v1.7"/>
<circle cx="145.4" cy="76.9" r=".33"/>
</g>
<circle cx="145.4" cy="78.6" r=".33" fill="#008000"/>
<g fill="none" stroke="#008000" stroke-width=".17">
<path d="M166.4 76.9v1.7"/>
<circle cx="145.4" cy="78.6" r=".33"/>
</g>
<circle cx="166.4" cy="76.9" r=".33" fill="#008000"/>
<g fill="none" stroke="#008000" stroke-width=".17">
<path d="M131.4 76.9h14M131.4 78.6h14M131.4 80.4h14M43.7 136.4h45.6M47.2 140h42.1M47.2 138.2h42.1M131.4 140h42M131.4 138.2h42M131.4 136.4h42M47.2 141.7h42.1M131.4 141.7h47.3M131.4 145.2h42"/>
<circle cx="166.4" cy="76.9" r=".33"/>
</g>
<text font-size="9.9" fill="#800000" x="10.5" y="41.8">Clocks &amp; Reset</text>
<g font-size="2.5" fill="#800000">
<text x="23.5" y="29.1">1</text>
<text x="56.3" y="29.1">2</text>
<text x="89" y="29.1">3</text>
<text x="121.8" y="29.1">4</text>
<text x="154.5" y="29.1">5</text>
<text x="187.2" y="29.1">6</text>
<text x="220" y="29.1">7</text>
<text x="252.8" y="29.1">8</text>
<text x="5.8" y="47.9">A</text>
<text x="270.3" y="47.9">A</text>
<text x="106.8" y="73.4">SIP B</text>
<text x="5.8" y="82.8">B</text>
<text x="270.4" y="82.8">B</text>
<text x="108.6" y="87.4" transform="rotate(-90 108.6 87.4)">XTAL</text>
<text x="112.1" y="95.3">Analog</text>
<text x="112.1" y="97.9">Pwr &amp; Gnd</text>
<text x="108.6" y="106.7" transform="rotate(-90 108.6 106.7)">RTC</text>
<text x="5.8" y="117.6">C</text>
<text x="270.3" y="117.6">C</text>
<text x="108.6" y="127.7" transform="rotate(-90 108.6 127.7)">JTAG</text>
<text x="113.8" y="131.2" transform="rotate(-90 113.8 131.2)">Analog Inputs</text>
<text x="108.6" y="141.7" transform="rotate(-90 108.6 141.7)">USB0</text>
<text x="113.8" y="141.7" transform="rotate(-90 113.8 141.7)">USB1</text>
<text x="5.7" y="152.5">D</text>
<text x="270.3" y="152.5">D</text>
<text x="5.8" y="187.4">E</text>
<text x="270.4" y="187.4">E</text>
<text x="221.6" y="192.5">Octavo Systems LLC.</text>
<text x="221.6" y="196">OSD3358-BAS SBC Ref Design</text>
<text x="221.6" y="203">Sheet:</text>
<text x="237.4" y="203">2/9</text>
<text x="254.5" y="203">Rev A2</text>
<text x="23.5" y="206.1">1</text>
<text x="56.3" y="206.1">2</text>
<text x="89" y="206.1">3</text>
<text x="121.8" y="206.1">4</text>
<text x="154.5" y="206.1">5</text>
<text x="187.2" y="206.1">6</text>
<text x="220" y="206.1">7</text>
<text x="252.8" y="206.1">8</text>
</g>
<g font-size="2.5" fill="#505050">
<text x="209.3" y="125.9">AIN7 currently monitors the 3.3V TL5209</text>
<text x="209.3" y="128.6">LDO output of the OSD3358-BAS. This is</text>
<text x="209.3" y="131.2">not necessary and can be removed if</text>
<text x="209.3" y="133.8">desired. If the analog interface is not</text>
<text x="209.3" y="136.4">used, then VREFP should be shorted to</text>
<text x="209.3" y="139.1">VSSA_ADC.</text>
<text x="81.4" y="154">USBx_VBUS is a voltage sense input. It is</text>
<text x="81.4" y="156.6">NOT a power output pin. The USBx peripheral</text>
<text x="81.4" y="159.3">will be enabled only if a valid voltage</text>
<text x="81.4" y="161.9">( &gt;=4.4V ) is present on this pin. For more</text>
<text x="81.4" y="164.5">info see &quot;USB Circuitry&quot; article on</text>
<text x="81.4" y="167.1">www.octavosystems.com/app_notes</text>
</g>
<text font-size="2.2" fill="#800000" x="221.6" y="199.5">3/25/2019 3:49 PM</text>
<g font-size="1.7" fill="#505050">
<text x="36.7" y="59.3">Values of C10 and C11 can be calculated using the infor given in FAQ:</text>
<text x="36.7" y="64.5">32kHz Oscillator is used for RTC. If your</text>
<text x="36.7" y="61.1">https://octavosystems.com/faqs/design-oscillator-circuit-osd335x-family-devices/#more-3862</text>
<text x="36.7" y="66.3">application does not use the RTC, then this</text>
<text x="36.7" y="68.1">can be removed.</text>
<text x="162.7" y="71.2">VDD_ADC</text>
<text x="49" y="75.1">7A-24.000MAAJ-T</text>
<text x="70" y="76.9">OSC0_IN</text>
<text x="92.8" y="74.6">U1B</text>
<text x="40.2" y="80.4">18pF, 50V</text>
<text x="40.2" y="78.6">C10</text>
<text x="56" y="82.1">Y2</text>
<text x="63" y="83.9">1M, 1%</text>
<text x="63" y="82.1">R18</text>
<text x="40.2" y="89.2">C11</text>
<text x="70" y="87.4">OSC0_OUT</text>
<text x="143.5" y="87.4">VREFP_ADC</text>
<text x="165.4" y="84.7" transform="rotate(-90 165.4 84.7)">0, 1%</text>
<text x="168.7" y="84.7" transform="rotate(-90 168.7 84.7)">R33</text>
<text x="40.2" y="90.9">18pF, 50V</text>
<text x="70" y="90.9">OSC0_GND</text>
<text x="162.5" y="94.1">C19</text>
<text x="178.3" y="94.1">C18</text>
<text x="194" y="94.1">C17</text>
<text x="40.2" y="101.4">18pF, 50V</text>
<text x="40.2" y="99.7">C7</text>
<text x="49" y="96.1">ABS07-32.768KHZ-T</text>
<text x="70" y="97.9">OSC1_IN</text>
<text x="156.7" y="97.6">0.1uF, 6.3V</text>
<text x="172.1" y="97.6">.001uF, 50V</text>
<text x="188.3" y="97.6">0.1uF, 6.3V</text>
<text x="56" y="103.2">Y1</text>
<text x="63" y="103.2">DNI</text>
<text x="63" y="104.9">R147</text>
<text x="40.2" y="111.9">18pF, 50V</text>
<text x="40.2" y="110.1">C9</text>
<text x="70" y="108.4">OSC1_OUT</text>
<text x="70" y="111.9">OSC1_GND</text>
<text x="195.7" y="111.5">AGND</text>
<text x="35" y="118.9">JTAG_TDI</text>
<text x="169.7" y="117.2">AIN0</text>
<text x="169.7" y="118.9">AIN1</text>
<text x="197.4" y="115">VDD_3V3B</text>
<text x="35" y="120.7">JTAG_TDO</text>
<text x="35" y="122.4">JTAG_TCK</text>
<text x="35" y="124.2">JTAG_TMS</text>
<text x="35" y="125.9">JTAG_TRSTN</text>
<text x="169.7" y="120.7">AIN2</text>
<text x="169.7" y="122.4">AIN3</text>
<text x="169.7" y="124.2">AIN4</text>
<text x="169.7" y="125.9">AIN5</text>
<text x="26.7" y="130.7">USB_DC</text>
<text x="35" y="129.5">JTAG_EMU1</text>
<text x="35" y="127.7">JTAG_EMU0</text>
<text x="169.7" y="127.7">AIN6</text>
<text x="169.7" y="129.5">AIN7</text>
<text x="200.4" y="127.7" transform="rotate(-90 200.4 127.7)">4.75K, 1%</text>
<text x="203.7" y="127.7" transform="rotate(-90 203.7 127.7)">R31</text>
<text x="35" y="134.7">R39</text>
<text x="42" y="134.7">0, 1%</text>
<text x="47.2" y="136.4">USB0_VBUS</text>
<text x="164.5" y="136.4">USB1_VBUS</text>
<text x="47.2" y="140">USB0_DP</text>
<text x="47.2" y="138.2">USB0_DM</text>
<text x="47.2" y="141.7">USB0_ID</text>
<text x="166.1" y="138.2">USB1_DM</text>
<text x="166.5" y="140">USB1_DP</text>
<text x="166.7" y="141.7">USB1_ID</text>
<text x="180.3" y="144">0, 1%</text>
<text x="181.9" y="140.7">R41</text>
<text x="199.8" y="143.5">GND</text>
<text x="200.4" y="139.1" transform="rotate(-90 200.4 139.1)">4.75K, 1%</text>
<text x="203.7" y="139.1" transform="rotate(-90 203.7 139.1)">R32</text>
<text x="161.2" y="145.2">USB1_DRVVBUS</text>
<text x="192.8" y="148.7">GND</text>
</g>
<g font-size="1.5" fill="#505050">
<text x="88.4" y="76.6">M20</text>
<text x="94.4" y="77.4">OSC0_IN</text>
<text x="116" y="77.4">SYS_ADC_1P8V</text>
<text x="129.5" y="76.6">A4</text>
<text x="116" y="79.2">SYS_ADC_1P8V</text>
<text x="116" y="80.9">SYS_ADC_1P8V</text>
<text x="129.5" y="78.4">A5</text>
<text x="129.5" y="80.1">D8</text>
<text x="88.7" y="87.2">K20</text>
<text x="94.4" y="87.9">OSC0_OUT</text>
<text x="122" y="87.9">VREFP</text>
<text x="129.5" y="87.2">B9</text>
<text x="88.9" y="90.6">L20</text>
<text x="94.4" y="91.4">OSC0_GND</text>
<text x="88.6" y="97.7">H20</text>
<text x="94.4" y="98.4">OSC1_IN</text>
<text x="119.2" y="101.9">VSSA_ADC</text>
<text x="129.5" y="101.2">A6</text>
<text x="119.2" y="103.7">VSSA_ADC</text>
<text x="119.2" y="105.5">VSSA_ADC</text>
<text x="129.5" y="102.9">A9</text>
<text x="129.5" y="104.6">E8</text>
<text x="88.6" y="111.7">G20</text>
<text x="88.8" y="108.2">F20</text>
<text x="94.4" y="112.4">OSC1_GND</text>
<text x="94.4" y="108.9">OSC1_OUT</text>
<text x="88.7" y="118.7">B11</text>
<text x="94.4" y="119.5">TDI</text>
<text x="123" y="117.7">AIN0</text>
<text x="123" y="119.5">AIN1</text>
<text x="129.5" y="116.9">B6</text>
<text x="129.5" y="118.7">C7</text>
<text x="88.7" y="122.2">A12</text>
<text x="88.7" y="120.4">A11</text>
<text x="88.7" y="124">C11</text>
<text x="88.7" y="125.7">B10</text>
<text x="94.4" y="123">TCK</text>
<text x="94.4" y="121.2">TDO</text>
<text x="94.4" y="124.7">TMS</text>
<text x="123" y="121.2">AIN2</text>
<text x="123" y="123">AIN3</text>
<text x="123" y="124.7">AIN4</text>
<text x="129.5" y="120.4">B7</text>
<text x="129.5" y="122.2">A7</text>
<text x="129.5" y="124">C8</text>
<text x="129.5" y="125.7">B8</text>
<text x="88.7" y="127.5">C14</text>
<text x="88.7" y="129.2">B14</text>
<text x="94.4" y="128.2">EMU0</text>
<text x="94.4" y="130">EMU1</text>
<text x="94.4" y="126.5">TRSTN</text>
<text x="123" y="126.5">AIN5</text>
<text x="123" y="128.2">AIN6</text>
<text x="123" y="130">AIN7</text>
<text x="129.5" y="127.5">A8</text>
<text x="129.5" y="129.2">C9</text>
<text x="88.6" y="138">N18</text>
<text x="88.8" y="136.2">P15</text>
<text x="94.4" y="137">USB0_VBUS</text>
<text x="118.3" y="137">USB1_VBUS</text>
<text x="129.5" y="138">R18</text>
<text x="129.5" y="136.2">T18</text>
<text x="88.4" y="143.2">M15</text>
<text x="88.6" y="139.7">N17</text>
<text x="88.8" y="141.5">P16</text>
<text x="94.4" y="144">USB0_CE</text>
<text x="94.4" y="138.7">USB0_DM</text>
<text x="94.4" y="140.5">USB0_DP</text>
<text x="94.4" y="142.2">USB0_ID</text>
<text x="119.8" y="138.7">USB1_DM</text>
<text x="120.1" y="140.5">USB1_DP</text>
<text x="120.2" y="144">USB1_CE</text>
<text x="120.4" y="142.2">USB1_ID</text>
<text x="129.5" y="143.2">P18</text>
<text x="129.5" y="139.7">R17</text>
<text x="129.5" y="141.5">P17</text>
<text x="88.8" y="145">F16</text>
<text x="94.4" y="145.8">USB0_DRVVBUS</text>
<text x="115.5" y="145.8">USB1_DRVVBUS</text>
<text x="129.5" y="145">F15</text>
</g>
</svg>
